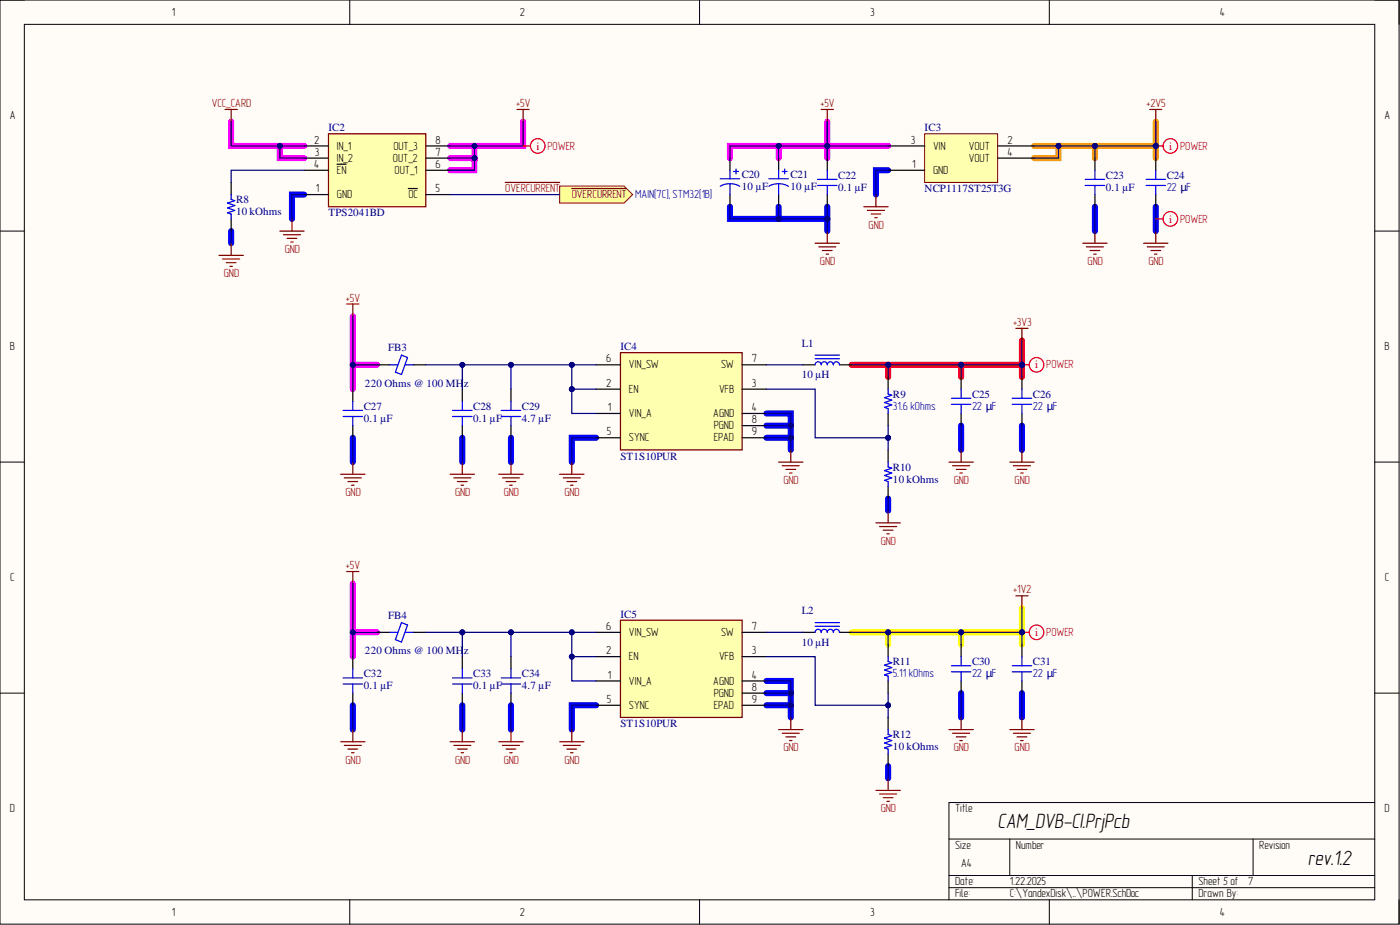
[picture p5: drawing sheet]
<svg xmlns="http://www.w3.org/2000/svg" width="292mm" height="193mm" viewBox="0 0 292 193" stroke-linecap="round" stroke-linejoin="round" font-family="sans-serif">
<path d="M0 0h291.9v192.8h-291.9z" fill-rule="evenodd" fill="#fffcf8"/>
<path d="M0 0h291.9v192.8h-291.9z" fill="none" stroke="#000" stroke-width=".21"/>
<path d="M5.1 5.1h281.7v182.6h-281.7z" fill-rule="evenodd" fill="#fffcf8"/>
<g fill="none" stroke="#000" stroke-width=".21">
<path d="M0 0h5.1M5.1 5.1h281.7v182.6h-281.7zM73 0v5.1M146 0v5.1M218.9 0v5.1M286.8 0h5.1v5.1M0 48.2h5.1M286.8 48.2h5.1M0 96.4h5.1M286.8 96.4h5.1M0 144.6h5.1M286.8 144.6h5.1"/>
<path d="M198 175h88.8M210.7 175v7.6M261.4 175v7.6M286.8 167.4h-88.8v20.3M73 187.7v5.1M146 187.7v5.1M198 182.6h88.8M198 185.2h88.8M218.9 187.7v5.1M248.8 182.6v5.1M291.9 187.7v5.1"/>
</g>
<g fill="none" stroke="#00f" stroke-width="1.3">
<path d="M185.3 35.5h-2.5v5.1M48.2 48.2v2.5M63.5 40.6h-2.6v5.1M152.3 43.1v2.6h10.2M162.5 43.1v2.6h10.1M172.6 43.1v5.1M228.5 43.1v5.1M241.1 43.1v5.1M73.6 91.3v5.1M96.5 91.3v5.1M106.6 91.3v5.1M124.4 91.3h-5.1v5.1"/>
<path d="M159.9 86.3h5.1v7.6M159.9 88.8h5.1M159.9 91.3h5.1M200.5 88.8v5.1M213.2 88.8v5.1M185.3 104v2.5M73.6 147.1v5.1M96.5 147.1v5.1M106.6 147.1v5.1M124.4 147.1h-5.1v5.1M159.9 142.1h5.1v7.6M159.9 144.6h5.1"/>
<path d="M159.9 147.1h5.1M185.3 159.8v2.6M200.5 144.6v5.1M213.2 144.6v5.1"/>
</g>
<path d="M48.2 25.4v5h15.3M58.4 30.4v2.6h5.1M93.9 30.4h5.1M99 33v2.5h-5.1M109.1 25.4v5h-10.1v2.6h-5.1M162.5 30.4v2.6M172.6 25.4v5h-20.3v2.6M185.3 30.4h-12.7v2.6M73.6 66v10.1h5.1M73.6 76.1v5.1M73.6 121.8v10.1h5.1M73.6 131.9v5.1" fill="none" stroke="#f0f" stroke-width="1.3"/>
<path d="M185.3 131.9v2.6M200.5 131.9v2.6M213.2 126.8v5.1h-35.5M213.2 131.9v2.6" fill="none" stroke="#ff0" stroke-width="1.3"/>
<path d="M185.3 76.1v2.5M200.5 76.1v2.5M213.2 71v5.1h-35.5M213.2 76.1v2.5" fill="none" stroke="#f00" stroke-width="1.3"/>
<path d="M215.8 30.4h5v2.6h-5M228.5 30.4v2.6M241.1 25.4v5h-20.3M241.1 30.4v2.6" fill="none" stroke="#f90" stroke-width="1.3"/>
<g fill="none" stroke="#800000" stroke-width=".25">
<path d="M171.3 22.8h2.6M172.6 22.8v2.6M239.9 22.8h2.5M241.1 22.8v2.6M180.2 43.1h5.1M181 43.9h3.5M181.7 44.7h2.1M182.5 45.4h.5M182.8 40.6v2.5M72.3 63.4h2.6M73.6 63.4v2.6M212 68.5h2.5"/>
<path d="M213.2 68.5v2.5M71.1 98.9h5.1M71.8 99.7h3.6M73.6 96.4v2.5M93.9 98.9h5.1M94.7 99.7h3.5M96.5 96.4v2.5M104.1 98.9h5M104.8 99.7h3.6M106.6 96.4v2.5M116.8 98.9h5M117.5 99.7h3.6"/>
<path d="M119.3 96.4v2.5M162.5 96.4h5M163.2 97.2h3.6M164 97.9h2M164.7 98.7h.5M165 93.9v2.5M198 96.4h5.1M198.8 97.2h3.5M199.5 97.9h2M200.3 98.7h.5M200.5 93.9v2.5M210.7 96.4h5.1"/>
<path d="M211.4 97.2h3.6M212.2 97.9h2M213 98.7h.5M213.2 93.9v2.5M72.3 119.2h2.6M72.6 100.5h2M73.4 101.2h.5M73.6 119.2v2.6M95.4 100.5h2.1M96.2 101.2h.5M105.6 100.5h2M106.4 101.2h.5"/>
<path d="M118.3 100.5h2M119 101.2h.6M182.8 109.1h5M183.5 109.8h3.6M184.3 110.6h2M185 111.4h.6M185.3 106.5v2.6M212 124.3h2.5M213.2 124.3v2.5M71.1 154.7h5.1M71.8 155.5h3.6M72.6 156.3h2"/>
<path d="M73.4 157h.5M73.6 152.2v2.5M93.9 154.7h5.1M94.7 155.5h3.5M95.4 156.3h2.1M96.2 157h.5M96.5 152.2v2.5M104.1 154.7h5M104.8 155.5h3.6M105.6 156.3h2M106.4 157h.5M106.6 152.2v2.5"/>
<path d="M116.8 154.7h5M117.5 155.5h3.6M118.3 156.3h2M119 157h.6M119.3 152.2v2.5M162.5 152.2h5M163.2 153h3.6M164 153.7h2M164.7 154.5h.5M165 149.7v2.5M198 152.2h5.1M198.8 153h3.5"/>
<path d="M199.5 153.7h2M200.3 154.5h.5M200.5 149.7v2.5M210.7 152.2h5.1M211.4 153h3.6M212.2 153.7h2M213 154.5h.5M213.2 149.7v2.5M182.8 164.9h5M183.5 165.7h3.6M184.3 166.4h2M185 167.2h.6"/>
<path d="M185.3 162.4v2.5"/>
</g>
<g fill="none" stroke="#00f" stroke-width=".25">
<path d="M81.2 76.1h1.8M83.8 74.1l1.2 .5-1.2 3.5-1.3-.5zM84.5 76.1h1.8M170.1 76.1a.63 .63 0 0 1 .6-.6 .63 .63 0 0 1 .6 .6 .63 .63 0 0 1 .7-.6 .63 .63 0 0 1 .6 .6 .63 .63 0 0 1 .6-.6 .63 .63 0 0 1 .7 .6 .63 .63 0 0 1 .6-.6 .63 .63 0 0 1 .6 .6M170.1 74.8h5M170.1 74.1h5M71.6 85.6h4M71.6 86.9h4M73.6 83.7v1.9M73.6 86.9v1.9M94.4 85.6h4.1M94.4 86.9h4.1"/>
<path d="M96.5 83.7v1.9M96.5 86.9v1.9M104.6 85.6h4M104.6 86.9h4M106.6 83.7v1.9M106.6 86.9v1.9M185.3 81.2v1l.8 .2-1.6 .6 1.6 .5-1.6 .5 1.6 .5-1.6 .5 .8 .2v1.1M185.3 96.4v1l.8 .3-1.6 .5 1.6 .5-1.6 .5 1.6 .5-1.6 .5 .8 .3v1M198.5 83.1h4.1M198.5 84.4h4.1M200.5 81.2v1.9M200.5 84.4v1.9"/>
<path d="M211.2 83.1h4.1M211.2 84.4h4.1M213.2 81.2v1.9M213.2 84.4v1.9M73.6 139.5v1.9M81.2 131.9h1.8M83.8 129.9l1.2 .5-1.2 3.5-1.3-.5zM84.5 131.9h1.8M96.5 139.5v1.9M106.6 139.5v1.9M170.1 131.9a.63 .63 0 0 1 .6-.6 .63 .63 0 0 1 .6 .6 .63 .63 0 0 1 .7-.6 .63 .63 0 0 1 .6 .6 .63 .63 0 0 1 .6-.6 .63 .63 0 0 1 .7 .6 .63 .63 0 0 1 .6-.6 .63 .63 0 0 1 .6 .6M170.1 130.6h5"/>
<path d="M170.1 129.9h5M185.3 137v1l.8 .3-1.6 .5 1.6 .5-1.6 .5 1.6 .5-1.6 .5 .8 .2v1.1M198.5 138.9h4.1M200.5 137v1.9M211.2 138.9h4.1M213.2 137v1.9M71.6 141.4h4M71.6 142.7h4M73.6 142.7v1.9M94.4 141.4h4.1M94.4 142.7h4.1M96.5 142.7v1.9"/>
<path d="M104.6 141.4h4M104.6 142.7h4M106.6 142.7v1.9M185.3 152.2v1l.8 .3-1.6 .5 1.6 .5-1.6 .5 1.6 .5-1.6 .5 .8 .3v1M198.5 140.2h4.1M200.5 140.2v1.9M211.2 140.2h4.1M213.2 140.2v1.9"/>
</g>
<g fill="none" stroke="#000" stroke-width=".25">
<path d="M78.7 76.1h2.5M86.3 76.1h2.5M167.5 76.1h2.6M175.1 76.1h2.6M185.3 78.6v2.6M200.5 78.6v2.6M213.2 78.6v2.6M73.6 81.2v2.5M73.6 88.8v2.5M96.5 81.2v2.5M96.5 88.8v2.5M106.6 81.2v2.5"/>
<path d="M106.6 88.8v2.5M185.3 86.3v2.5M185.3 93.9v2.5M200.5 86.3v2.5M213.2 86.3v2.5M185.3 101.5v2.5M73.6 137v2.5M78.7 131.9h2.5M86.3 131.9h2.5M96.5 137v2.5M106.6 137v2.5M167.5 131.9h2.6"/>
<path d="M175.1 131.9h2.6M185.3 134.5v2.5M200.5 134.5v2.5M213.2 134.5v2.5M73.6 144.6v2.5M96.5 144.6v2.5M106.6 144.6v2.5M185.3 142.1v2.5M185.3 149.7v2.5M185.3 157.3v2.5M200.5 142.1v2.5M213.2 142.1v2.5"/>
</g>
<path d="M192.9 27.9h15.2v10.2h-15.2z" fill-rule="evenodd" fill="#ffffb0"/>
<path d="M192.9 27.9h15.2v10.2h-15.2z" fill="none" stroke="#800000" stroke-width=".21"/>
<path d="M172.6 33v2.5M185.3 35.5h7.6M185.3 30.4h7.6M208.1 30.4h7.7M208.1 33h7.7M228.5 33v2.5M241.1 33v2.5M172.6 40.6v2.5M228.5 40.6v2.5M241.1 40.6v2.5" fill="none" stroke="#000" stroke-width=".25"/>
<path d="M170.6 37.4h4M170.6 38.7h4M172.6 35.5v1.9M172.6 38.7v1.9M226.4 37.4h4.1M226.4 38.7h4.1M228.5 35.5v1.9M228.5 38.7v1.9M239.1 37.4h4.1M239.1 38.7h4.1M241.1 35.5v1.9M241.1 38.7v1.9" fill="none" stroke="#00f" stroke-width=".25"/>
<g fill="none" stroke="#800000" stroke-width=".25">
<path d="M170.1 50.7h5M170.8 51.5h3.6M171.6 52.3h2M172.4 53h.5M172.6 48.2v2.5M225.9 50.7h5.1M226.7 51.5h3.5M227.4 52.3h2.1M228.2 53h.5M228.5 48.2v2.5M238.6 50.7h5.1M239.4 51.5h3.5"/>
<path d="M240.1 52.3h2.1M240.9 53h.5M241.1 48.2v2.5"/>
</g>
<path d="M68.5 27.9h20.3v15.2h-20.3z" fill-rule="evenodd" fill="#ffffb0"/>
<path d="M68.5 27.9h20.3v15.2h-20.3zM105.4 38.1h11.4M107.9 22.8h2.5M109.1 22.8v2.6M58.4 48.2h5.1M59.1 49h3.6M59.9 49.7h2M60.7 50.5h.5M60.9 45.7v2.5" fill="none" stroke="#800000" stroke-width=".25"/>
<path d="M48.2 38.1v2.5M63.5 30.4h5M63.5 33h5M63.5 35.5h5M70.3 34.3h1.9M85.2 39.3h1.9M88.8 30.4h5.1M88.8 33h5.1M88.8 35.5h5.1M48.2 45.7v2.5M63.5 40.6h5M88.8 40.6h5.1" fill="none" stroke="#000" stroke-width=".25"/>
<path d="M48.2 40.6v1l.8 .3-1.5 .5 1.5 .5-1.5 .5 1.5 .5-1.5 .5 .7 .3v1" fill="none" stroke="#00f" stroke-width=".25"/>
<path d="M116.8 38.8h13.4l1.8 1.8-1.8 1.8h-13.4z" fill-rule="evenodd" fill="#ffff80"/>
<path d="M116.8 38.8h13.4l1.8 1.8-1.8 1.8h-13.4z" fill="none" stroke="#800000" stroke-width=".21"/>
<path d="M119.3 39.3h11.4" fill="none" stroke="#800000" stroke-width=".25"/>
<path d="M129.5 73.6h25.3v20.3h-25.3z" fill-rule="evenodd" fill="#ffffb0"/>
<path d="M129.5 73.6h25.3v20.3h-25.3z" fill="none" stroke="#800000" stroke-width=".25"/>
<path d="M124.4 76.1h5.1M154.8 76.1h5.1M124.4 86.3h5.1M124.4 81.2h5.1M124.4 91.3h5.1M154.8 86.3h5.1M154.8 81.2h5.1M154.8 91.3h5.1M154.8 88.8h5.1" fill="none" stroke="#000" stroke-width=".25"/>
<path d="M129.5 129.4h25.3v20.3h-25.3z" fill-rule="evenodd" fill="#ffffb0"/>
<path d="M47 22.8h2.5M48.2 22.8v2.6M129.5 129.4h25.3v20.3h-25.3z" fill="none" stroke="#800000" stroke-width=".25"/>
<g fill="none" stroke="#000" stroke-width=".25">
<path d="M152.3 33v2.5M162.5 33v2.5M152.3 40.6v2.5M162.5 40.6v2.5M124.4 137h5.1M124.4 131.9h5.1M154.8 137h5.1M154.8 131.9h5.1M124.4 142.1h5.1M124.4 147.1h5.1M154.8 142.1h5.1M154.8 147.1h5.1"/>
<path d="M154.8 144.6h5.1"/>
</g>
<path d="M150.3 38.9a4 4 0 0 1 4.1 0M150.3 37.3h4M152.3 35.5v1.8M152.3 38.3v2.3M153.1 35.8h1M153.6 35.3v1M160.4 38.9a4 4 0 0 1 4.1 0M160.4 37.3h4.1M162.5 35.5v1.8M162.5 38.3v2.3M163.2 35.8h1M163.7 35.3v1" fill="none" stroke="#00f" stroke-width=".25"/>
<path d="M159.9 144.6h5.1" fill="none" stroke="#000080" stroke-width=".25"/>
<circle cx="165" cy="144.6" r=".51" fill="#000080"/>
<circle cx="165" cy="144.6" r=".51" fill="none" stroke="#000080" stroke-width=".21"/>
<path d="M159.9 147.1h5.1" fill="none" stroke="#000080" stroke-width=".25"/>
<circle cx="165" cy="147.1" r=".51" fill="#000080"/>
<circle cx="165" cy="147.1" r=".51" fill="none" stroke="#000080" stroke-width=".21"/>
<path d="M73.6 121.8v10.1h5.1M124.4 147.1h-5.1v5.1" fill="none" stroke="#000080" stroke-width=".25"/>
<circle cx="73.6" cy="131.9" r=".51" fill="#000080"/>
<circle cx="73.6" cy="131.9" r=".51" fill="none" stroke="#000080" stroke-width=".21"/>
<path d="M73.6 131.9v5.1" fill="none" stroke="#000080" stroke-width=".25"/>
<circle cx="73.6" cy="131.9" r=".51" fill="#000080"/>
<circle cx="73.6" cy="131.9" r=".51" fill="none" stroke="#000080" stroke-width=".21"/>
<path d="M106.6 131.9v5.1M73.6 147.1v5.1M96.5 147.1v5.1" fill="none" stroke="#000080" stroke-width=".25"/>
<circle cx="106.6" cy="131.9" r=".51" fill="#000080"/>
<circle cx="106.6" cy="131.9" r=".51" fill="none" stroke="#000080" stroke-width=".21"/>
<path d="M96.5 131.9v5.1" fill="none" stroke="#000080" stroke-width=".25"/>
<circle cx="96.5" cy="131.9" r=".51" fill="#000080"/>
<circle cx="96.5" cy="131.9" r=".51" fill="none" stroke="#000080" stroke-width=".21"/>
<path d="M119.3 137h5.1M106.6 147.1v5.1" fill="none" stroke="#000080" stroke-width=".25"/>
<circle cx="119.3" cy="137" r=".51" fill="#000080"/>
<circle cx="119.3" cy="137" r=".51" fill="none" stroke="#000080" stroke-width=".21"/>
<path d="M159.9 131.9h7.6M185.3 131.9v2.6M185.3 159.8v2.6M200.5 144.6v5.1M213.2 144.6v5.1" fill="none" stroke="#000080" stroke-width=".25"/>
<circle cx="185.3" cy="131.9" r=".51" fill="#000080"/>
<circle cx="185.3" cy="131.9" r=".51" fill="none" stroke="#000080" stroke-width=".21"/>
<path d="M159.9 137h10.2v10.1h15.2v-2.5" fill="none" stroke="#000080" stroke-width=".25"/>
<circle cx="185.3" cy="147.1" r=".51" fill="#000080"/>
<circle cx="185.3" cy="147.1" r=".51" fill="none" stroke="#000080" stroke-width=".21"/>
<path d="M185.3 147.1v2.6" fill="none" stroke="#000080" stroke-width=".25"/>
<circle cx="185.3" cy="147.1" r=".51" fill="#000080"/>
<circle cx="185.3" cy="147.1" r=".51" fill="none" stroke="#000080" stroke-width=".21"/>
<path d="M200.5 131.9v2.6" fill="none" stroke="#000080" stroke-width=".25"/>
<circle cx="200.5" cy="131.9" r=".51" fill="#000080"/>
<circle cx="200.5" cy="131.9" r=".51" fill="none" stroke="#000080" stroke-width=".21"/>
<path d="M213.2 131.9v2.6" fill="none" stroke="#000080" stroke-width=".25"/>
<circle cx="213.2" cy="131.9" r=".51" fill="#000080"/>
<circle cx="213.2" cy="131.9" r=".51" fill="none" stroke="#000080" stroke-width=".21"/>
<path d="M159.9 88.8h5.1" fill="none" stroke="#000080" stroke-width=".25"/>
<circle cx="165" cy="88.8" r=".51" fill="#000080"/>
<circle cx="165" cy="88.8" r=".51" fill="none" stroke="#000080" stroke-width=".21"/>
<path d="M159.9 91.3h5.1" fill="none" stroke="#000080" stroke-width=".25"/>
<circle cx="165" cy="91.3" r=".51" fill="#000080"/>
<circle cx="165" cy="91.3" r=".51" fill="none" stroke="#000080" stroke-width=".21"/>
<path d="M73.6 66v10.1h5.1M124.4 91.3h-5.1v5.1" fill="none" stroke="#000080" stroke-width=".25"/>
<circle cx="73.6" cy="76.1" r=".51" fill="#000080"/>
<circle cx="73.6" cy="76.1" r=".51" fill="none" stroke="#000080" stroke-width=".21"/>
<path d="M73.6 76.1v5.1" fill="none" stroke="#000080" stroke-width=".25"/>
<circle cx="73.6" cy="76.1" r=".51" fill="#000080"/>
<circle cx="73.6" cy="76.1" r=".51" fill="none" stroke="#000080" stroke-width=".21"/>
<path d="M106.6 76.1v5.1M73.6 91.3v5.1M96.5 91.3v5.1" fill="none" stroke="#000080" stroke-width=".25"/>
<circle cx="106.6" cy="76.1" r=".51" fill="#000080"/>
<circle cx="106.6" cy="76.1" r=".51" fill="none" stroke="#000080" stroke-width=".21"/>
<path d="M96.5 76.1v5.1" fill="none" stroke="#000080" stroke-width=".25"/>
<circle cx="96.5" cy="76.1" r=".51" fill="#000080"/>
<circle cx="96.5" cy="76.1" r=".51" fill="none" stroke="#000080" stroke-width=".21"/>
<path d="M106.6 91.3v5.1M119.3 81.2h5.1" fill="none" stroke="#000080" stroke-width=".25"/>
<circle cx="119.3" cy="81.2" r=".51" fill="#000080"/>
<circle cx="119.3" cy="81.2" r=".51" fill="none" stroke="#000080" stroke-width=".21"/>
<path d="M159.9 76.1h7.6M185.3 76.1v2.5M200.5 88.8v5.1M213.2 88.8v5.1M185.3 104v2.5" fill="none" stroke="#000080" stroke-width=".25"/>
<circle cx="185.3" cy="76.1" r=".51" fill="#000080"/>
<circle cx="185.3" cy="76.1" r=".51" fill="none" stroke="#000080" stroke-width=".21"/>
<path d="M159.9 81.2h10.2v10.1h15.2v-2.5" fill="none" stroke="#000080" stroke-width=".25"/>
<circle cx="185.3" cy="91.3" r=".51" fill="#000080"/>
<circle cx="185.3" cy="91.3" r=".51" fill="none" stroke="#000080" stroke-width=".21"/>
<path d="M185.3 91.3v2.6" fill="none" stroke="#000080" stroke-width=".25"/>
<circle cx="185.3" cy="91.3" r=".51" fill="#000080"/>
<circle cx="185.3" cy="91.3" r=".51" fill="none" stroke="#000080" stroke-width=".21"/>
<path d="M200.5 76.1v2.5" fill="none" stroke="#000080" stroke-width=".25"/>
<circle cx="200.5" cy="76.1" r=".51" fill="#000080"/>
<circle cx="200.5" cy="76.1" r=".51" fill="none" stroke="#000080" stroke-width=".21"/>
<path d="M213.2 76.1v2.5" fill="none" stroke="#000080" stroke-width=".25"/>
<circle cx="213.2" cy="76.1" r=".51" fill="#000080"/>
<circle cx="213.2" cy="76.1" r=".51" fill="none" stroke="#000080" stroke-width=".21"/>
<path d="M215.8 30.4h5v2.6h-5" fill="none" stroke="#000080" stroke-width=".25"/>
<circle cx="220.8" cy="30.4" r=".51" fill="#000080"/>
<circle cx="220.8" cy="30.4" r=".51" fill="none" stroke="#000080" stroke-width=".21"/>
<path d="M185.3 35.5h-2.5v5.1M172.6 43.1v5.1M241.1 43.1v5.1" fill="none" stroke="#000080" stroke-width=".25"/>
<circle cx="172.6" cy="45.7" r=".51" fill="#000080"/>
<circle cx="172.6" cy="45.7" r=".51" fill="none" stroke="#000080" stroke-width=".21"/>
<path d="M172.6 25.4v5" fill="none" stroke="#000080" stroke-width=".25"/>
<circle cx="172.6" cy="30.4" r=".51" fill="#000080"/>
<circle cx="172.6" cy="30.4" r=".51" fill="none" stroke="#000080" stroke-width=".21"/>
<path d="M241.1 30.4v2.6" fill="none" stroke="#000080" stroke-width=".25"/>
<circle cx="241.1" cy="30.4" r=".51" fill="#000080"/>
<circle cx="241.1" cy="30.4" r=".51" fill="none" stroke="#000080" stroke-width=".21"/>
<path d="M185.3 30.4h-12.7v2.6" fill="none" stroke="#000080" stroke-width=".25"/>
<circle cx="172.6" cy="30.4" r=".51" fill="#000080"/>
<circle cx="172.6" cy="30.4" r=".51" fill="none" stroke="#000080" stroke-width=".21"/>
<path d="M228.5 30.4v2.6M228.5 43.1v5.1" fill="none" stroke="#000080" stroke-width=".25"/>
<circle cx="228.5" cy="30.4" r=".51" fill="#000080"/>
<circle cx="228.5" cy="30.4" r=".51" fill="none" stroke="#000080" stroke-width=".21"/>
<path d="M58.4 30.4v2.6h5.1" fill="none" stroke="#000080" stroke-width=".25"/>
<circle cx="58.4" cy="30.4" r=".51" fill="#000080"/>
<circle cx="58.4" cy="30.4" r=".51" fill="none" stroke="#000080" stroke-width=".21"/>
<path d="M93.9 30.4h5.1M63.5 40.6h-2.6v5.1" fill="none" stroke="#000080" stroke-width=".25"/>
<circle cx="99" cy="30.4" r=".51" fill="#000080"/>
<circle cx="99" cy="30.4" r=".51" fill="none" stroke="#000080" stroke-width=".21"/>
<path d="M99 33v2.5h-5.1" fill="none" stroke="#000080" stroke-width=".25"/>
<circle cx="99" cy="33" r=".51" fill="#000080"/>
<circle cx="99" cy="33" r=".51" fill="none" stroke="#000080" stroke-width=".21"/>
<path d="M109.1 25.4v5h-10.1v2.6h-5.1M93.9 40.6h22.9" fill="none" stroke="#000080" stroke-width=".25"/>
<circle cx="99" cy="33" r=".51" fill="#000080"/>
<circle cx="99" cy="33" r=".51" fill="none" stroke="#000080" stroke-width=".21"/>
<circle cx="99" cy="30.4" r=".51" fill="#000080"/>
<circle cx="99" cy="30.4" r=".51" fill="none" stroke="#000080" stroke-width=".21"/>
<path d="M88.8 131.9h35.6" fill="none" stroke="#000080" stroke-width=".25"/>
<circle cx="96.5" cy="131.9" r=".51" fill="#000080"/>
<circle cx="96.5" cy="131.9" r=".51" fill="none" stroke="#000080" stroke-width=".21"/>
<circle cx="106.6" cy="131.9" r=".51" fill="#000080"/>
<circle cx="106.6" cy="131.9" r=".51" fill="none" stroke="#000080" stroke-width=".21"/>
<circle cx="119.3" cy="131.9" r=".51" fill="#000080"/>
<circle cx="119.3" cy="131.9" r=".51" fill="none" stroke="#000080" stroke-width=".21"/>
<path d="M119.3 131.9v10.2h5.1" fill="none" stroke="#000080" stroke-width=".25"/>
<circle cx="119.3" cy="137" r=".51" fill="#000080"/>
<circle cx="119.3" cy="137" r=".51" fill="none" stroke="#000080" stroke-width=".21"/>
<circle cx="119.3" cy="131.9" r=".51" fill="#000080"/>
<circle cx="119.3" cy="131.9" r=".51" fill="none" stroke="#000080" stroke-width=".21"/>
<path d="M159.9 142.1h5.1v7.6" fill="none" stroke="#000080" stroke-width=".25"/>
<circle cx="165" cy="144.6" r=".51" fill="#000080"/>
<circle cx="165" cy="144.6" r=".51" fill="none" stroke="#000080" stroke-width=".21"/>
<circle cx="165" cy="147.1" r=".51" fill="#000080"/>
<circle cx="165" cy="147.1" r=".51" fill="none" stroke="#000080" stroke-width=".21"/>
<path d="M88.8 76.1h35.6" fill="none" stroke="#000080" stroke-width=".25"/>
<circle cx="96.5" cy="76.1" r=".51" fill="#000080"/>
<circle cx="96.5" cy="76.1" r=".51" fill="none" stroke="#000080" stroke-width=".21"/>
<circle cx="106.6" cy="76.1" r=".51" fill="#000080"/>
<circle cx="106.6" cy="76.1" r=".51" fill="none" stroke="#000080" stroke-width=".21"/>
<circle cx="119.3" cy="76.1" r=".51" fill="#000080"/>
<circle cx="119.3" cy="76.1" r=".51" fill="none" stroke="#000080" stroke-width=".21"/>
<path d="M119.3 76.1v10.2h5.1" fill="none" stroke="#000080" stroke-width=".25"/>
<circle cx="119.3" cy="81.2" r=".51" fill="#000080"/>
<circle cx="119.3" cy="81.2" r=".51" fill="none" stroke="#000080" stroke-width=".21"/>
<circle cx="119.3" cy="76.1" r=".51" fill="#000080"/>
<circle cx="119.3" cy="76.1" r=".51" fill="none" stroke="#000080" stroke-width=".21"/>
<path d="M159.9 86.3h5.1v7.6" fill="none" stroke="#000080" stroke-width=".25"/>
<circle cx="165" cy="88.8" r=".51" fill="#000080"/>
<circle cx="165" cy="88.8" r=".51" fill="none" stroke="#000080" stroke-width=".21"/>
<circle cx="165" cy="91.3" r=".51" fill="#000080"/>
<circle cx="165" cy="91.3" r=".51" fill="none" stroke="#000080" stroke-width=".21"/>
<path d="M241.1 25.4v5h-20.3" fill="none" stroke="#000080" stroke-width=".25"/>
<circle cx="220.8" cy="30.4" r=".51" fill="#000080"/>
<circle cx="220.8" cy="30.4" r=".51" fill="none" stroke="#000080" stroke-width=".21"/>
<circle cx="228.5" cy="30.4" r=".51" fill="#000080"/>
<circle cx="228.5" cy="30.4" r=".51" fill="none" stroke="#000080" stroke-width=".21"/>
<circle cx="241.1" cy="30.4" r=".51" fill="#000080"/>
<circle cx="241.1" cy="30.4" r=".51" fill="none" stroke="#000080" stroke-width=".21"/>
<path d="M172.6 30.4h-20.3v2.6" fill="none" stroke="#000080" stroke-width=".25"/>
<circle cx="172.6" cy="30.4" r=".51" fill="#000080"/>
<circle cx="172.6" cy="30.4" r=".51" fill="none" stroke="#000080" stroke-width=".21"/>
<circle cx="162.5" cy="30.4" r=".51" fill="#000080"/>
<circle cx="162.5" cy="30.4" r=".51" fill="none" stroke="#000080" stroke-width=".21"/>
<path d="M162.5 30.4v2.6" fill="none" stroke="#000080" stroke-width=".25"/>
<circle cx="162.5" cy="30.4" r=".51" fill="#000080"/>
<circle cx="162.5" cy="30.4" r=".51" fill="none" stroke="#000080" stroke-width=".21"/>
<path d="M162.5 43.1v2.6h10.1" fill="none" stroke="#000080" stroke-width=".25"/>
<circle cx="172.6" cy="45.7" r=".51" fill="#000080"/>
<circle cx="172.6" cy="45.7" r=".51" fill="none" stroke="#000080" stroke-width=".21"/>
<circle cx="162.5" cy="45.7" r=".51" fill="#000080"/>
<circle cx="162.5" cy="45.7" r=".51" fill="none" stroke="#000080" stroke-width=".21"/>
<path d="M152.3 43.1v2.6h10.2" fill="none" stroke="#000080" stroke-width=".25"/>
<circle cx="162.5" cy="45.7" r=".51" fill="#000080"/>
<circle cx="162.5" cy="45.7" r=".51" fill="none" stroke="#000080" stroke-width=".21"/>
<path d="M48.2 25.4v5h15.3" fill="none" stroke="#000080" stroke-width=".25"/>
<circle cx="58.4" cy="30.4" r=".51" fill="#000080"/>
<circle cx="58.4" cy="30.4" r=".51" fill="none" stroke="#000080" stroke-width=".21"/>
<path d="M63.5 35.5h-15.3v2.6M48.2 48.2v2.5" fill="none" stroke="#000080" stroke-width=".25"/>
<path d="M45.7 53.3h5.1M46.5 54h3.5M47.2 54.8h2M48 55.6h.5M48.2 50.7v2.6" fill="none" stroke="#800000" stroke-width=".25"/>
<g fill="none" stroke="#f00" stroke-width=".25">
<path d="M241.1 30.4h1.6"/>
<circle cx="244.2" cy="30.4" r="1.52"/>
</g>
<circle cx="241.1" cy="30.4" r=".51" fill="#000080"/>
<circle cx="241.1" cy="30.4" r=".51" fill="none" stroke="#000080" stroke-width=".21"/>
<g fill="none" stroke="#f00" stroke-width=".25">
<path d="M213.2 76.1h1.5"/>
<circle cx="216.3" cy="76.1" r="1.52"/>
</g>
<circle cx="213.2" cy="76.1" r=".51" fill="#000080"/>
<circle cx="213.2" cy="76.1" r=".51" fill="none" stroke="#000080" stroke-width=".21"/>
<g fill="none" stroke="#f00" stroke-width=".25">
<path d="M213.2 131.9h1.5"/>
<circle cx="216.3" cy="131.9" r="1.52"/>
</g>
<circle cx="213.2" cy="131.9" r=".51" fill="#000080"/>
<circle cx="213.2" cy="131.9" r=".51" fill="none" stroke="#000080" stroke-width=".21"/>
<g fill="none" stroke="#f00" stroke-width=".25">
<path d="M109.1 30.4h1.6M241.1 45.7h1.6"/>
<circle cx="112.2" cy="30.4" r="1.52"/>
<circle cx="244.2" cy="45.7" r="1.52"/>
</g>
<path d="M213.2 126.8v5.1h-35.5" fill="none" stroke="#000080" stroke-width=".25"/>
<circle cx="185.3" cy="131.9" r=".51" fill="#000080"/>
<circle cx="185.3" cy="131.9" r=".51" fill="none" stroke="#000080" stroke-width=".21"/>
<circle cx="200.5" cy="131.9" r=".51" fill="#000080"/>
<circle cx="200.5" cy="131.9" r=".51" fill="none" stroke="#000080" stroke-width=".21"/>
<circle cx="213.2" cy="131.9" r=".51" fill="#000080"/>
<circle cx="213.2" cy="131.9" r=".51" fill="none" stroke="#000080" stroke-width=".21"/>
<path d="M213.2 71v5.1h-35.5" fill="none" stroke="#000080" stroke-width=".25"/>
<circle cx="185.3" cy="76.1" r=".51" fill="#000080"/>
<circle cx="185.3" cy="76.1" r=".51" fill="none" stroke="#000080" stroke-width=".21"/>
<circle cx="200.5" cy="76.1" r=".51" fill="#000080"/>
<circle cx="200.5" cy="76.1" r=".51" fill="none" stroke="#000080" stroke-width=".21"/>
<circle cx="213.2" cy="76.1" r=".51" fill="#000080"/>
<circle cx="213.2" cy="76.1" r=".51" fill="none" stroke="#000080" stroke-width=".21"/>
<g font-size="4.4">
<text x="208.1" y="172.8">CAM_DVB-CI.PrjPcb</text>
<text x="272.9" y="180.4">rev.1.2</text>
</g>
<g font-size="2.5">
<text x="35.9" y="3.3">1</text>
<text x="108.5" y="3.3">2</text>
<text x="181.6" y="3.3">3</text>
<text x="254.5" y="3.3">4</text>
<text x="2" y="24.9">A</text>
<text x="65.6" y="29.9">2</text>
<text x="90.9" y="29.9">8</text>
<text x="190" y="29.9">3</text>
<text x="210.2" y="29.9">2</text>
<text x="288.9" y="24.9">A</text>
<text x="65.6" y="35">4</text>
<text x="65.7" y="32.5">3</text>
<text x="70.3" y="31.2">IN_1</text>
<text x="70.3" y="33.7">IN_2</text>
<text x="82" y="33.7">OUT_2</text>
<text x="82.1" y="31.2">OUT_3</text>
<text x="90.9" y="32.5">7</text>
<text x="90.9" y="35">6</text>
<text x="190.3" y="35">1</text>
<text x="194.7" y="31.2">VIN</text>
<text x="202.1" y="31.2">VOUT</text>
<text x="202.1" y="33.7">VOUT</text>
<text x="210.2" y="32.5">4</text>
<text x="65.9" y="40.1">1</text>
<text x="70.3" y="41.4">GND</text>
<text x="70.3" y="36.3">EN</text>
<text x="82.3" y="36.3">OUT_1</text>
<text x="85.2" y="41.4">OC</text>
<text x="90.9" y="40.1">5</text>
<text x="194.7" y="36.3">GND</text>
<text x="2" y="73.1">B</text>
<text x="126.5" y="75.6">6</text>
<text x="131.2" y="76.9">VIN_SW</text>
<text x="150.4" y="76.9">SW</text>
<text x="156.9" y="75.6">7</text>
<text x="288.9" y="73.1">B</text>
<text x="126.5" y="80.7">2</text>
<text x="131.2" y="81.9">EN</text>
<text x="150" y="81.9">VFB</text>
<text x="156.9" y="80.7">3</text>
<text x="126.8" y="85.7">1</text>
<text x="131.2" y="87">VIN_A</text>
<text x="148.8" y="87">AGND</text>
<text x="148.9" y="89.6">PGND</text>
<text x="156.9" y="85.7">4</text>
<text x="156.9" y="88.3">8</text>
<text x="126.6" y="90.8">5</text>
<text x="131.2" y="92.1">SYNC</text>
<text x="148.9" y="92.1">EPAD</text>
<text x="156.9" y="90.8">9</text>
<text x="2.1" y="121.3">C</text>
<text x="288.9" y="121.3">C</text>
<text x="126.5" y="131.4">6</text>
<text x="156.9" y="131.4">7</text>
<text x="126.5" y="136.5">2</text>
<text x="131.2" y="137.7">EN</text>
<text x="131.2" y="132.7">VIN_SW</text>
<text x="150" y="137.7">VFB</text>
<text x="150.4" y="132.7">SW</text>
<text x="156.9" y="136.5">3</text>
<text x="126.8" y="141.6">1</text>
<text x="131.2" y="142.8">VIN_A</text>
<text x="148.8" y="142.8">AGND</text>
<text x="156.9" y="141.6">4</text>
<text x="126.6" y="146.6">5</text>
<text x="131.2" y="147.9">SYNC</text>
<text x="148.9" y="145.4">PGND</text>
<text x="148.9" y="147.9">EPAD</text>
<text x="156.9" y="144.1">8</text>
<text x="156.9" y="146.6">9</text>
<text x="2" y="169.5">D</text>
<text x="199.3" y="169.5">Title</text>
<text x="288.9" y="169.5">D</text>
<text x="199.3" y="177.1">Size</text>
<text x="212" y="177.1">Number</text>
<text x="262.7" y="177.1">Revision</text>
<text x="199.3" y="184.7">Date:</text>
<text x="200.5" y="180.9">A4</text>
<text x="210.7" y="184.7">1.22.2025</text>
<text x="250" y="184.7">Sheet 5 of</text>
<text x="260.2" y="184.7">7</text>
<text x="35.9" y="191">1</text>
<text x="108.5" y="191">2</text>
<text x="181.6" y="191">3</text>
<text x="199.3" y="187.2">File:</text>
<text x="210.7" y="187.2">C:\YandexDisk\..\POWER.SchDoc</text>
<text x="250" y="187.2">Drawn By:</text>
<text x="254.5" y="191">4</text>
</g>
<g font-size="2.5" fill="#800000">
<text x="44.2" y="22.3">VCC_CARD</text>
<text x="107.7" y="22.3">+5V</text>
<text x="171.2" y="22.3">+5V</text>
<text x="239.2" y="22.3">+2V5</text>
<text x="105.4" y="40.1">OVERCURRENT</text>
<text x="119.3" y="41.4">OVERCURRENT</text>
<text x="181.2" y="47.7">GND</text>
<text x="59.4" y="52.8">GND</text>
<text x="46.7" y="57.8">GND</text>
<text x="171.1" y="55.3">GND</text>
<text x="226.9" y="55.3">GND</text>
<text x="239.6" y="55.3">GND</text>
<text x="72.2" y="62.9">+5V</text>
<text x="211.4" y="68">+3V3</text>
<text x="163.5" y="101">GND</text>
<text x="199" y="101">GND</text>
<text x="211.7" y="101">GND</text>
<text x="72.1" y="103.5">GND</text>
<text x="94.9" y="103.5">GND</text>
<text x="105.1" y="103.5">GND</text>
<text x="117.8" y="103.5">GND</text>
<text x="183.8" y="113.6">GND</text>
<text x="72.2" y="118.7">+5V</text>
<text x="211.4" y="123.8">+1V2</text>
<text x="72.1" y="159.3">GND</text>
<text x="94.9" y="159.3">GND</text>
<text x="105.1" y="159.3">GND</text>
<text x="117.8" y="159.3">GND</text>
<text x="163.5" y="156.8">GND</text>
<text x="199" y="156.8">GND</text>
<text x="211.7" y="156.8">GND</text>
<text x="183.8" y="169.5">GND</text>
</g>
<g font-size="2.5" fill="#000080">
<text x="132.5" y="41.4">MAIN[7C],STM32[1B]</text>
<text x="243.4" y="39.8">22 µF</text>
<text x="186.3" y="85.5">31.6 kOhms</text>
<text x="202.8" y="85.5">22 µF</text>
<text x="215.5" y="85.5">22 µF</text>
<text x="186.3" y="141.3">5.11 kOhms</text>
<text x="202.8" y="141.3">22 µF</text>
<text x="215.5" y="141.3">22 µF</text>
</g>
<g font-size="2.3" fill="#000080">
<text x="68.5" y="27.4">IC2</text>
<text x="192.9" y="27.4">IC3</text>
<text x="154.8" y="37">C20</text>
<text x="154.8" y="39.6">10 µF</text>
<text x="164.9" y="37">C21</text>
<text x="164.9" y="39.6">10 µF</text>
<text x="174.9" y="39.8">0.1 µF</text>
<text x="174.9" y="37.3">C22</text>
<text x="192.9" y="40.1">NCP1117ST25T3G</text>
<text x="230.7" y="39.8">0.1 µF</text>
<text x="230.7" y="37.3">C23</text>
<text x="243.4" y="37.3">C24</text>
<text x="49.2" y="44.9">10 kOhms</text>
<text x="49.2" y="42.4">R8</text>
<text x="68.5" y="45.2">TPS2041BD</text>
<text x="81" y="73.3">FB3</text>
<text x="129.5" y="73.1">IC4</text>
<text x="167.3" y="72.3">L1</text>
<text x="76.2" y="80.7">220 Ohms @ 100 MH</text>
<text x="96.8" y="80.7">z</text>
<text x="167.3" y="78.9">10 µH</text>
<text x="186.3" y="83">R9</text>
<text x="202.8" y="83">C25</text>
<text x="215.5" y="83">C26</text>
<text x="75.9" y="88">0.1 µF</text>
<text x="75.9" y="85.5">C27</text>
<text x="98.7" y="88">0.1 µF</text>
<text x="98.7" y="85.5">C28</text>
<text x="108.9" y="88">4.7 µF</text>
<text x="108.9" y="85.5">C29</text>
<text x="129.5" y="95.9">ST1S10PUR</text>
<text x="186.3" y="100.7">10 kOhms</text>
<text x="186.3" y="98.2">R10</text>
<text x="81" y="129.1">FB4</text>
<text x="129.5" y="128.9">IC5</text>
<text x="167.3" y="128.1">L2</text>
<text x="76.2" y="136.5">220 Ohms @ 100 MH</text>
<text x="96.8" y="136.5">z</text>
<text x="167.3" y="134.7">10 µH</text>
<text x="75.9" y="143.8">0.1 µF</text>
<text x="75.9" y="141.3">C32</text>
<text x="98.7" y="143.8">0.1 µF</text>
<text x="98.7" y="141.3">C33</text>
<text x="108.9" y="143.8">4.7 µF</text>
<text x="108.9" y="141.3">C34</text>
<text x="186.3" y="138.8">R11</text>
<text x="202.8" y="138.8">C30</text>
<text x="215.5" y="138.8">C31</text>
<text x="129.5" y="151.7">ST1S10PUR</text>
<text x="186.3" y="154">R12</text>
<text x="186.3" y="156.5">10 kOhms</text>
</g>
<g font-size="2.3" fill="#f00">
<text x="111.9" y="31.2">i POWER</text>
<text x="243.9" y="31.2">i POWER</text>
<text x="243.9" y="46.4">i POWER</text>
<text x="216" y="76.9">i POWER</text>
<text x="216" y="132.7">i POWER</text>
</g>
</svg>
